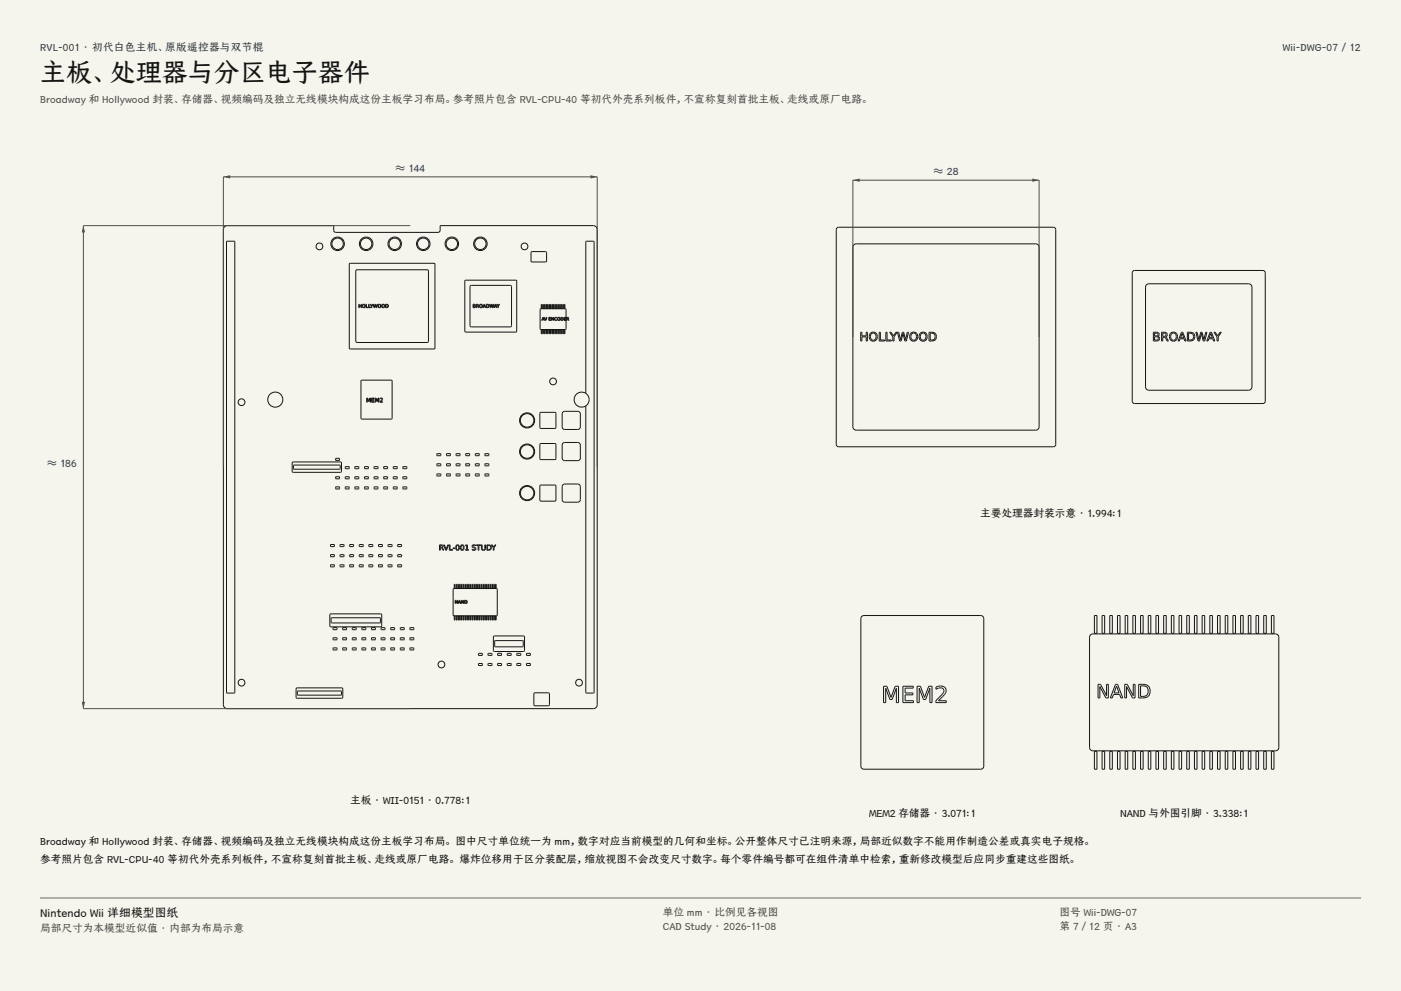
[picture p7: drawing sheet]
<svg xmlns="http://www.w3.org/2000/svg" width="420mm" height="297mm" viewBox="0 0 420 297" stroke-linecap="round" stroke-linejoin="round" font-family="sans-serif">
<g fill="#f5f4ed">
<path d="M0 0h420v297h-420z"/>
<path d="M12 12h396v275h-396z"/>
</g>
<g fill="none" stroke="#141413" stroke-width=".3">
<path d="M67.2 68.1l.9-.5h31.9l.1 1.7 .6 .3h30.6l.6-.3 .1-1.7h45.9l.9 .5 .2 .7v142.4l-.4 1-.7 .2h-109.8l-.9-.5-.2-.7v-142.4zM67.9 72.3l2.5 .1v135.2l-.2 .1-2.3-.1zM104.7 79l25.6-.1 .1 25.6-25.6 .1zM159.2 75.6l4.5-.2 .1 3-4.5 .1zM106.8 80.9h21.3l.3 .1v21.3l-.1 .3h-21.3l-.3-.2v-21.2zM107.6 91.2l.1 .4h.5l.2-.4v1l-.2-.5h-.5l-.1 .5zM109.7 91.2l.2 .9 .5 .1h-.7zM110.5 91.2l.2 .9 .5 .1h-.7zM111.8 91.2l-.5 1v-.5l-.3-.5 .4 .4 .3-.4h.3l.2 .9 .2-.9 .4 .9 .4-.9-.3 1h-.2l-.2-.9-.2 .9h-.2l-.2-1M115.6 91.2a.58 .58 0 0 1 .8 .5 .58 .58 0 0 1-.8 .5zM115.7 91.3a.43 .43 0 0 1 .6 .4 .43 .43 0 0 1-.6 .4zM139.4 84.1l15.4-.1 .1 15.4-15.4 .1z"/>
<path d="M141.1 85.6l11.9-.1 .3 .2 .1 11.9-.2 .3-11.9 .1-.3-.2-.1-11.9zM141.8 91.2h.4a.25 .25 0 0 1 .3 .1 .25 .25 0 0 1-.2 .4 .29 .29 0 0 1 .2 .3 .29 .29 0 0 1-.3 .2h-.4zM142 91.7l.3 .1v.3h-.3zM142 91.3l.3 .2-.3 .1zM142.8 91.2h.3a.29 .29 0 0 1 .3 .2 .29 .29 0 0 1-.1 .3l.3 .5-.5-.4-.3 .4zM142.9 91.3h.3v.3l-.3 .1zM145.1 91.2l.5 1-.2-.2h-.4l-.3 .2zM145.2 91.3l.2 .5h-.4zM145.8 91.2a.58 .58 0 0 1 .9 .5 .58 .58 0 0 1-.9 .5zM145.9 91.3a.43 .43 0 0 1 .6 .4 .43 .43 0 0 1-.6 .4zM146.8 91.2l.3 .9 .3-.9 .3 .9 .4-.9-.3 1h-.1l-.3-.9-.2 .9h-.2zM148.5 91.2l.5 1-.2-.2h-.5l-.2 .2z"/>
<path d="M148.5 91.3l.2 .5h-.4zM148.9 91.2l.4 .4 .5-.4-.4 .5v.5zM162 92.6h7.6v6.1h-7.6zM162.3 91.2h.1v1.3h-.1zM162.3 98.8v1.2h.1v-1.2M162.7 91.2h.2v1.3h-.2zM162.7 98.8v1.2h.2v-1.2M162.7 95.1l.5 .9-.2-.2-.6 .2zM162.8 95.2l.2 .5h-.4zM163.2 95.1l.4 .8 .4-.8-.3 .9zM163.2 91.2h.2v1.3h-.2zM163.2 98.8v1.2h.2v-1.2"/>
<path d="M163.6 91.2h.2v1.3h-.2zM163.6 98.8v1.2h.2v-1.2M164.1 91.2h.2v1.3h-.2zM164.1 98.8v1.2h.2v-1.2M164.5 95.1h.6l-.4 .1v.3h.4l-.4 .1v.3l.4 .1h-.6zM164.6 91.2h.1v1.3h-.1zM164.6 98.8v1.2h.1v-1.2M165 91.2h.2v1.3h-.2zM165 98.8v1.2h.2v-1.2M165.3 95.1l.6 .8 .1-.8v.9l-.6-.7-.1 .7zM165.5 91.2h.2v1.3h-.2zM165.5 98.8v1.2h.2v-1.2"/>
<path d="M165.9 91.2h.2v1.3h-.2zM165.9 98.8v1.2h.2v-1.2M166.3 95.2l.4-.1 .2 .2a.36 .36 0 0 0-.5 0 .36 .36 0 0 0 0 .5 .36 .36 0 0 0 .5 0 .45 .45 0 0 1-.7 .1 .45 .45 0 0 1 .1-.7zM166.4 91.2h.2v1.3h-.2zM166.4 98.8v1.2h.2v-1.2M166.9 91.2h.1v1.3h-.1zM166.9 98.8v1.2h.1v-1.2M167.3 91.2h.2v1.3h-.2zM167.3 98.8v1.2h.2v-1.2M167.8 91.2h.2v1.3h-.2zM167.8 98.8v1.2h.2v-1.2M168.1 95.1a.52 .52 0 0 1 .8 .5 .52 .52 0 0 1-.8 .4z"/>
<path d="M168.3 95.2a.38 .38 0 0 1 .5 .4 .38 .38 0 0 1-.5 .3zM168.3 91.2h.1v1.3h-.1zM168.3 98.8v1.2h.1v-1.2M168.7 91.2h.2v1.3h-.2zM168.7 98.8v1.2h.2v-1.2M169.2 91.2h.2v1.3h-.2zM169.2 98.8v1.2h.2v-1.2M169.7 95.6h-.5v.3h.5M169.7 95.1h-.6v.9h.6M169.7 95.2h-.5v.3h.5M169.9 95.1h.3a.26 .26 0 0 1 .3 .2 .26 .26 0 0 1-.2 .3l.3 .4-.5-.4-.2 .4zM170 95.2l.3 .1v.2h-.3z"/>
<path d="M108.3 114h9.2v11.5h-9.2zM109.9 119.3h.3l.3 .8 .3-.8h.3v1.2h-.2v-1l-.3 .8-.5-.8v1h-.2zM111.4 119.3h.8l-.6 .1v.4h.6l-.6 .2v.4l.6 .1h-.8zM112.5 119.3h.2l.4 .8 .3-.8h.2v1.2h-.1v-1l-.4 .8-.5-.8v1h-.1zM113.9 119.4a.5 .5 0 0 1 .8 .2 .5 .5 0 0 1-.5 .7l-.1 .1 .6 .1h-.8l.6-.9-.1-.2-.5 .1zM175.6 117.9a2.26 2.26 0 0 0-3.5 1.9 2.26 2.26 0 0 0 3.5 1.8M175.6 117.9a2.26 2.26 0 0 1 0 3.7M175.6 117.9v-45.5l2.3-.1 .2 .1v135.2l-.2 .1-2.3-.1v-86M87.6 138.6l.3-.2h14.2l.3 .4v2.4l-.3 .4h-14.2l-.3-.4zM88 139.4h13.8l.2 1.1-.2 .1h-13.7zM100.6 137.4h1.2v.6h-1.2zM103.5 139.9h1.1v.5h-1.1z"/>
<path d="M106.4 139.9h1.1v.5h-1.1zM109.3 139.9h1.1v.5h-1.1zM112.2 139.9h1.1v.5h-1.1zM115 139.9h1.2v.5h-1.2zM117.9 139.9h1.1v.5h-1.1zM120.8 139.9h1.1v.5h-1.1zM131 139h1.1v.6h-1.1zM131 136h1.1v.6h-1.1zM133.9 139h1.1v.6h-1.1zM133.9 136h1.1v.6h-1.1zM136.8 139h1.1v.6h-1.1zM136.8 136h1.1v.6h-1.1z"/>
<path d="M139.6 139h1.2v.6h-1.2zM139.6 136h1.2v.6h-1.2zM142.5 139h1.1v.6h-1.1zM142.5 136h1.1v.6h-1.1zM145.4 139h1.1v.6h-1.1zM145.4 136h1.1v.6h-1.1zM162 123.6l4.6 .1-.1 4.7-4.6-.2zM162 133l4.6 .1-.1 4.6-4.6-.1zM168.8 123.5l.5-.2h3.9a.78 .78 0 0 1 .8 .7v3.9a.78 .78 0 0 1-.8 .8h-3.9a.78 .78 0 0 1-.8-.8v-3.9zM168.8 132.8l.5-.2h3.9a.78 .78 0 0 1 .8 .8v3.9a.78 .78 0 0 1-.8 .8h-3.9a.78 .78 0 0 1-.8-.8v-3.9zM100.6 145.9h1.2v.6h-1.2zM100.6 142.9h1.2v.6h-1.2z"/>
<path d="M103.5 145.9h1.1v.6h-1.1zM103.5 142.9h1.1v.6h-1.1zM106.4 145.9h1.1v.6h-1.1zM106.4 142.9h1.1v.6h-1.1zM109.3 145.9h1.1v.6h-1.1zM109.3 142.9h1.1v.6h-1.1zM112.2 145.9h1.1v.6h-1.1zM112.2 142.9h1.1v.6h-1.1zM115 145.9h1.2v.6h-1.2zM115 142.9h1.2v.6h-1.2zM117.9 145.9h1.1v.6h-1.1zM117.9 142.9h1.1v.6h-1.1z"/>
<path d="M120.8 145.9h1.1v.6h-1.1zM120.8 142.9h1.1v.6h-1.1zM131 142h1.1v.6h-1.1zM133.9 142h1.1v.6h-1.1zM136.8 142h1.1v.6h-1.1zM139.6 142h1.2v.6h-1.2zM142.5 142h1.1v.6h-1.1zM145.4 142h1.1v.6h-1.1zM162 145.4l4.6 .1-.1 4.7-4.6-.2zM168.8 145.3l.5-.2h3.9a.78 .78 0 0 1 .8 .7v3.9a.78 .78 0 0 1-.8 .8h-3.9a.78 .78 0 0 1-.8-.8v-3.9zM99.1 169.3h1.1v.6h-1.1zM99.1 166.3h1.1v.5h-1.1z"/>
<path d="M99.1 163.2h1.1v.6h-1.1zM102 169.3h1.1v.6h-1.1zM102 166.3h1.1v.5h-1.1zM102 163.2h1.1v.6h-1.1zM104.8 169.3h1.2v.6h-1.2zM104.8 166.3h1.2v.5h-1.2zM104.8 163.2h1.2v.6h-1.2zM107.7 169.3h1.2v.6h-1.2zM107.7 166.3h1.2v.5h-1.2zM107.7 163.2h1.2v.6h-1.2zM110.6 169.3h1.1v.6h-1.1zM110.6 166.3h1.1v.5h-1.1z"/>
<path d="M110.6 163.2h1.1v.6h-1.1zM113.5 169.3h1.1v.6h-1.1zM113.5 166.3h1.1v.5h-1.1zM113.5 163.2h1.1v.6h-1.1zM116.4 169.3h1.1v.6h-1.1zM116.4 166.3h1.1v.5h-1.1zM116.4 163.2h1.1v.6h-1.1zM119.2 169.3h1.2v.6h-1.2zM119.2 166.3h1.2v.5h-1.2zM119.2 163.2h1.2v.6h-1.2zM131.8 163.3h.5a.45 .45 0 0 1 .5 .3 .45 .45 0 0 1-.3 .6l.5 .7h-.2l-.6-.7h-.2v.7h-.2zM132 163.5h.3a.29 .29 0 0 1 .3 .3 .29 .29 0 0 1-.3 .2h-.3z"/>
<path d="M133 163.3h.2l.5 1.4 .5-1.4h.3l-.6 1.6h-.3zM134.7 163.3h.2v1.4h.8v.2h-1zM135.8 164.2h.6v.2h-.6zM135.9 176.5h13.1v8h-13.1zM136.2 176.3v-1.2h.2v1.2M136.4 179.9l.6 .8 .2-.8v1l-.6-.8-.2 .8zM136.7 176.3v-1.2h.2v1.2M136.9 163.4a.75 .75 0 0 1 .8 .7 .75 .75 0 0 1-.8 .7 1.21 1.21 0 0 1 0-1.4zM137 163.5a.64 .64 0 0 1 .5 .6 .64 .64 0 0 1-.5 .6l-.2-.6zM137.3 176.3v-1.2h.1v1.2M137.7 179.9l.5 1-.3-.3h-.4l-.2 .3zM137.8 176.3v-1.2h.2v1.2"/>
<path d="M138.3 163.4a.75 .75 0 0 1 .8 .7 .75 .75 0 0 1-.8 .7 1.21 1.21 0 0 1 0-1.4zM138.3 179.9l.6 .8 .1-.8v1l-.6-.8-.1 .8zM138.3 176.3v-1.2h.2v1.2M138.4 163.5a.64 .64 0 0 1 .5 .6 .64 .64 0 0 1-.5 .6l-.2-.6zM138.9 176.3v-1.2h.1v1.2M139.3 179.9a.54 .54 0 0 1 .8 .5 .54 .54 0 0 1-.8 .5zM139.4 176.3v-1.2h.2v1.2M139.5 163.4l.6-.1v1.4h.4v.2h-1v-.2h.4v-1.2l-.4 .1zM139.9 176.3v-1.2h.2v1.2M140.5 176.3v-1.2h.2v1.2M141 176.3v-1.2h.2v1.2M141.6 176.3v-1.2h.1v1.2"/>
<path d="M141.7 163.4l.6-.1 .3 .1-.2 .1a.34 .34 0 0 0-.5-.1 .34 .34 0 0 0 0 .5 .58 .58 0 0 1 .7 .7 .58 .58 0 0 1-.9 .3v-.2a.36 .36 0 0 0 .6 .1 .36 .36 0 0 0-.2-.6l-.5-.3zM142.1 176.3v-1.2h.2v1.2M142.6 176.3v-1.2h.2v1.2M142.8 163.3h1.3v.2h-.5v1.4h-.3v-1.4h-.5zM143.2 176.3v-1.2h.2v1.2M143.7 176.3v-1.2h.2v1.2M144.3 176.3v-1.2h.1v1.2M144.3 163.3h.2v1a.41 .41 0 0 0 .4 .5 .41 .41 0 0 0 .4-.5v-1h.3v1a.62 .62 0 0 1-.7 .6 .62 .62 0 0 1-.6-.6zM144.8 176.3v-1.2h.2v1.2M145.3 176.3v-1.2h.2v1.2M145.9 176.3v-1.2h.1v1.2M146 163.3a.92 .92 0 0 1 1.3 .8 .92 .92 0 0 1-1.3 .8z"/>
<path d="M146.2 163.5a.67 .67 0 0 1 .9 .6 .67 .67 0 0 1-.9 .6zM146.4 176.3v-1.2h.2v1.2M146.9 176.3v-1.2h.2v1.2M147.3 163.3h.3l.4 .7 .4-.7h.3l-.6 .8v.8h-.2v-.8zM147.5 176.3v-1.2h.2v1.2M148 176.3v-1.2h.2v1.2M148.6 176.3v-1.2h.1v1.2M99 184h15.1l.3 .3v3.3l-.3 .3h-14.9l-.3-.3zM99.3 185.2l14.6-.1 .1 1.4-.1 .2h-14.5zM99.9 194.2h1.1v.6h-1.1zM99.9 191.2h1.1v.5h-1.1zM99.9 188.1h1.1v.6h-1.1z"/>
<path d="M102.7 194.2h1.2v.6h-1.2zM102.7 191.2h1.2v.5h-1.2zM102.7 188.1h1.2v.6h-1.2zM105.6 194.2h1.2v.6h-1.2zM105.6 191.2h1.2v.5h-1.2zM105.6 188.1h1.2v.6h-1.2zM108.5 194.2h1.1v.6h-1.1zM108.5 191.2h1.1v.5h-1.1zM108.5 188.1h1.1v.6h-1.1zM111.4 194.2h1.1v.6h-1.1zM111.4 191.2h1.1v.5h-1.1zM111.4 188.1h1.1v.6h-1.1z"/>
<path d="M114.3 194.2h1.1v.6h-1.1zM114.3 191.2h1.1v.5h-1.1zM114.3 188.1h1.1v.6h-1.1zM117.1 194.2h1.2v.6h-1.2zM117.1 191.2h1.2v.5h-1.2zM117.1 188.1h1.2v.6h-1.2zM120 194.2h1.1v.6h-1.1zM120 191.2h1.1v.5h-1.1zM120 188.1h1.1v.6h-1.1zM122.9 194.2h1.1v.6h-1.1zM122.9 191.2h1.1v.5h-1.1zM122.9 188.1h1.1v.6h-1.1z"/>
<path d="M136.2 184.6v1.2h.2v-1.2M136.7 184.6v1.2h.2v-1.2M137.3 184.6v1.2h.1v-1.2M137.7 180l.2 .5h-.3zM137.8 184.6v1.2h.2v-1.2M138.3 184.6v1.2h.2v-1.2M138.9 184.6v1.2h.1v-1.2M139.4 180a.39 .39 0 0 1 .5 .4 .39 .39 0 0 1-.5 .4zM139.4 184.6v1.2h.2v-1.2M139.9 184.6v1.2h.2v-1.2M140.5 184.6v1.2h.2v-1.2M141 184.6v1.2h.2v-1.2"/>
<path d="M141.6 184.6v1.2h.1v-1.2M142.1 184.6v1.2h.2v-1.2M142.6 184.6v1.2h.2v-1.2M143.2 184.6v1.2h.2v-1.2M143.5 198.9h1.1v.5h-1.1zM143.5 195.8h1.1v.6h-1.1zM143.7 184.6v1.2h.2v-1.2M144.3 184.6v1.2h.1v-1.2M144.8 184.6v1.2h.2v-1.2M145.3 184.6v1.2h.2v-1.2M145.9 184.6v1.2h.1v-1.2M146.3 198.9h1.2v.5h-1.2z"/>
<path d="M146.3 195.8h1.2v.6h-1.2zM146.4 184.6v1.2h.2v-1.2M146.9 184.6v1.2h.2v-1.2M147.5 184.6v1.2h.2v-1.2M148 184.6v1.2h.2v-1.2M148.1 190.6h9l.1 4.5-.3 .2-8.8-.1-.2-.3zM148.3 192h8.4l.2 1.7-.2 .2h-8.3zM148.6 184.6v1.2h.1v-1.2M149.2 198.9h1.1v.5h-1.1zM149.2 195.8h1.1v.6h-1.1zM152.1 198.9h1.1v.5h-1.1zM152.1 195.8h1.1v.6h-1.1z"/>
<path d="M155 198.9h1.1v.5h-1.1zM155 195.8h1.1v.6h-1.1zM157.9 198.9h1.1v.5h-1.1zM157.9 195.8h1.1v.6h-1.1zM88.8 206.3l.3-.1h13.4l.3 .3v2.5l-.3 .3h-13.4l-.3-.3zM89.2 207.1h13l.2 1.1-.2 .1h-12.9zM160.1 207.8l4.5-.1 .1 3.7-4.5 .1z"/>
<circle cx="95.8" cy="73.8" r="1.02"/>
<circle cx="101.2" cy="73.1" r="2.03"/>
<circle cx="101.2" cy="73.1" r="1.72"/>
<circle cx="109.8" cy="73.1" r="2.03"/>
<circle cx="109.8" cy="73.1" r="1.72"/>
<circle cx="118.3" cy="73.1" r="2.03"/>
<circle cx="118.3" cy="73.1" r="1.72"/>
<circle cx="126.9" cy="73.1" r="2.03"/>
<circle cx="126.9" cy="73.1" r="1.72"/>
<circle cx="135.4" cy="73.1" r="2.03"/>
<circle cx="135.4" cy="73.1" r="1.72"/>
<circle cx="144" cy="73.1" r="2.03"/>
<circle cx="144" cy="73.1" r="1.72"/>
<circle cx="157.2" cy="73.8" r="1.02"/>
<circle cx="109" cy="91.7" r=".52"/>
<circle cx="109.1" cy="91.7" r=".39"/>
<circle cx="113.8" cy="91.7" r=".52"/>
<circle cx="113.8" cy="91.7" r=".39"/>
<circle cx="114.9" cy="91.7" r=".52"/>
<circle cx="114.9" cy="91.7" r=".39"/>
<circle cx="144.2" cy="91.7" r=".52"/>
<circle cx="144.2" cy="91.7" r=".39"/>
<circle cx="167.5" cy="95.6" r=".46"/>
<circle cx="167.5" cy="95.5" r=".35"/>
<circle cx="82.5" cy="119.8" r="2.26"/>
<circle cx="165.8" cy="114.3" r="1.02"/>
<circle cx="72.4" cy="120.5" r="1.02"/>
<circle cx="158" cy="135.3" r="2.26"/>
<circle cx="158" cy="126" r="2.26"/>
<circle cx="158" cy="135.3" r="2.03"/>
<circle cx="158" cy="126" r="2.03"/>
<circle cx="158" cy="147.8" r="2.26"/>
<circle cx="158" cy="147.8" r="2.03"/>
<circle cx="132.3" cy="199.2" r="1.02"/>
<circle cx="72.4" cy="204.6" r="1.02"/>
<circle cx="173.6" cy="204.6" r="1.02"/>
</g>
<path d="M67 140v-87h112v87" fill="none" stroke="#504e49" stroke-width=".3"/>
<g fill="#504e49">
<path d="M67 53l2-.5v1z"/>
<path d="M177 52.5l2 .5-2 .5z"/>
</g>
<path d="M123 67.6h-98v144.8h98" fill="none" stroke="#504e49" stroke-width=".3"/>
<g fill="#504e49">
<path d="M25 67.6l.5 2.1h-1z"/>
<path d="M24.5 210.3h1l-.5 2.1z"/>
</g>
<g fill="none" stroke="#141413" stroke-width=".3">
<path d="M250.9 68.3l.5-.2h64.4l.5 .2 .2 .5v64.4l-.2 .5-.5 .2h-64.4l-.5-.2-.2-.5v-64.4zM256 73.4l.7-.3h53.8a1 1 0 0 1 1 1v53.8a1 1 0 0 1-1 1h-53.8a1 1 0 0 1-1-1v-53.8zM258 99.6h.4v1.1h1.3v-1.1h.3v2.6h-.3v-1.2h-1.3v1.2h-.4zM263.6 99.6h.3v2.3h1.3v.3h-1.6zM265.6 99.6h.3v2.3h1.3v.3h-1.6zM266.7 99.6h.4l.7 1.1 .8-1.1h.3l-.9 1.3v1.3h-.3v-1.3zM269 99.6h.4l.6 2.2 .5-2.2h.4l.6 2.2 .5-2.2h.4l-.7 2.6h-.4l-.6-2.3-.5 2.3h-.5zM278.5 99.6h.7a1.32 1.32 0 0 1 1.5 1.3 1.32 1.32 0 0 1-1.5 1.3h-.7zM278.9 99.9a1.09 1.09 0 0 1 1.4 1 1.09 1.09 0 0 1-1.4 1zM339.6 81.3l.5-.2h38.5l.5 .2 .2 .5v38.4l-.2 .5-.5 .2h-38.5l-.5-.2-.2-.5v-38.4zM343.7 85.3l.7-.3h29.9a1 1 0 0 1 1 1v30a1 1 0 0 1-1 1h-29.9a1 1 0 0 1-1-1v-30zM345.8 99.6h.9a.63 .63 0 0 1 .8 .4 .63 .63 0 0 1-.4 .8 .73 .73 0 0 1 .5 .9 .73 .73 0 0 1-.9 .5h-.9z"/>
<path d="M346.1 99.9h.5a.41 .41 0 0 1 .6 .4 .41 .41 0 0 1-.6 .4h-.5zM348.2 99.6h.8a.73 .73 0 0 1 .9 .5 .73 .73 0 0 1-.4 .9l.8 1.2h-.4l-.5-.9-.4-.2h-.4v1.1h-.4zM348.6 99.9h.4a.47 .47 0 0 1 .5 .4 .47 .47 0 0 1-.5 .5h-.4zM354.2 99.6h.4l1 2.6h-.4l-.2-.7h-1.2l-.2 .7h-.4zM354.4 99.9l.5 1.3h-1zM356 99.6h.7a1.32 1.32 0 0 1 1.5 1.3 1.32 1.32 0 0 1-1.5 1.3h-.7zM356.3 99.9a1.09 1.09 0 0 1 1.5 1 1.09 1.09 0 0 1-1.5 1zM358.5 99.6h.4l.5 2.2 .6-2.2h.4l.5 2.2 .6-2.2h.3l-.6 2.6h-.5l-.5-2.3-.6 2.3h-.4zM362.8 99.6h.4l1 2.6h-.4l-.2-.7h-1.2l-.3 .7h-.3zM363 99.9l.5 1.3h-1zM363.9 99.6h.4l.7 1.1 .7-1.1h.4l-.9 1.3v1.3h-.4v-1.3zM261.2 100.1a1.02 1.02 0 0 1 1.5 .5 1.02 1.02 0 0 1-.9 1.4 1.12 1.12 0 0 1-.6-1.9z"/>
<path d="M273.3 100.1a1.02 1.02 0 0 1 1.5 .5 1.02 1.02 0 0 1-.9 1.4 1.12 1.12 0 0 1-.6-1.9zM276.1 100.1a1.02 1.02 0 0 1 1.5 .5 1.02 1.02 0 0 1-.9 1.4 1.12 1.12 0 0 1-.6-1.9zM346.1 100.9h.6a.49 .49 0 0 1 .5 .5 .49 .49 0 0 1-.5 .5h-.6zM351.2 100.1a1.02 1.02 0 0 1 1.5 .5 1.02 1.02 0 0 1-.9 1.4 1.12 1.12 0 0 1-.6-1.9z"/>
<circle cx="261.8" cy="100.8" r="1.31"/>
<circle cx="273.9" cy="100.8" r="1.31"/>
<circle cx="276.7" cy="100.8" r="1.31"/>
<circle cx="351.8" cy="100.8" r="1.31"/>
</g>
<path d="M255.7 101v-47h55.8v47" fill="none" stroke="#504e49" stroke-width=".3"/>
<g fill="#504e49">
<path d="M255.7 54l2-.5v1z"/>
<path d="M309.5 53.5l2 .5-2 .5z"/>
</g>
<g fill="none" stroke="#141413" stroke-width=".3">
<path d="M258.3 184.7l.7-.2h35a.92 .92 0 0 1 .9 .9v44.2a.92 .92 0 0 1-.9 .9h-35a.92 .92 0 0 1-.9-.9v-44.2zM326.9 190.3l.7-.3h54.8a1 1 0 0 1 1 1v33a1 1 0 0 1-1 1h-54.8a1 1 0 0 1-1-1v-33zM328.1 184.5h.7v5.3h-.7zM330.4 184.5h.8v5.3h-.8zM332.7 184.5h.8v5.3h-.8zM335 184.5h.8v5.3h-.8zM337.3 184.5h.8v5.3h-.8zM339.6 184.5h.8v5.3h-.8zM341.9 184.5h.8v5.3h-.8zM344.2 184.5h.8v5.3h-.8zM346.5 184.5h.8v5.3h-.8zM348.8 184.5h.8v5.3h-.8z"/>
<path d="M351.2 184.5h.7v5.3h-.7zM353.5 184.5h.7v5.3h-.7zM355.8 184.5h.7v5.3h-.7zM358.1 184.5h.7v5.3h-.7zM360.4 184.5h.8v5.3h-.8zM362.7 184.5h.8v5.3h-.8zM365 184.5h.8v5.3h-.8zM367.3 184.5h.8v5.3h-.8zM369.6 184.5h.8v5.3h-.8zM371.9 184.5h.8v5.3h-.8zM374.2 184.5h.8v5.3h-.8zM376.5 184.5h.8v5.3h-.8z"/>
<path d="M378.8 184.5h.8v5.3h-.8zM381.2 184.5h.7v5.3h-.7zM264.9 205.7h1l1.2 3.3 1.3-3.3h1v4.9h-.7v-4.3l-1.2 3.3h-.7l-1.3-3.3v4.3h-.6zM270.7 205.7h3.1v.5h-2.5v1.5h2.4v.5h-2.4v1.8h2.5v.6h-3.1zM274.9 205.7h1l1.3 3.3 1.2-3.3h1v4.9h-.6v-4.3l-1.3 3.3h-.7l-1.2-3.3v4.3h-.7zM280.6 205.9l.3-.1a1.68 1.68 0 0 1 1.9-.1 1.68 1.68 0 0 1 .7 1.9l-2.1 2.4h2.3v.6h-3.1v-.6l1.7-1.8a1.15 1.15 0 0 0 .5-1.6 1.15 1.15 0 0 0-1.7-.3l-.5 .3zM329.2 205.1h.7l1.8 3.4v-3.4h.6v4.1h-.8l-1.8-3.4v3.4h-.5zM334.4 205.1h.6l1.6 4.1h-.6l-.4-1.1h-1.8l-.4 1.1h-.5zM334.7 205.6l.8 2.1h-1.5zM337.2 205.1h.7l1.8 3.4v-3.4h.6v4.1h-.8l-1.8-3.4v3.4h-.5zM341.4 205.1h1.1a2.05 2.05 0 0 1 2.3 2 2.05 2.05 0 0 1-2.3 2.1h-1.1zM341.9 205.5a1.63 1.63 0 0 1 2.3 1.6 1.39 1.39 0 0 1-1.6 1.6h-.7z"/>
<path d="M328.1 225.2h.7v5.3h-.7zM330.4 225.2h.8v5.3h-.8zM332.7 225.2h.8v5.3h-.8zM335 225.2h.8v5.3h-.8zM337.3 225.2h.8v5.3h-.8zM339.6 225.2h.8v5.3h-.8zM341.9 225.2h.8v5.3h-.8zM344.2 225.2h.8v5.3h-.8zM346.5 225.2h.8v5.3h-.8zM348.8 225.2h.8v5.3h-.8zM351.2 225.2h.7v5.3h-.7zM353.5 225.2h.7v5.3h-.7z"/>
<path d="M355.8 225.2h.7v5.3h-.7zM358.1 225.2h.7v5.3h-.7zM360.4 225.2h.8v5.3h-.8zM362.7 225.2h.8v5.3h-.8zM365 225.2h.8v5.3h-.8zM367.3 225.2h.8v5.3h-.8zM369.6 225.2h.8v5.3h-.8zM371.9 225.2h.8v5.3h-.8zM374.2 225.2h.8v5.3h-.8zM376.5 225.2h.8v5.3h-.8zM378.8 225.2h.8v5.3h-.8zM381.2 225.2h.7v5.3h-.7z"/>
</g>
<path d="M12 269.3h396zM12 269h396v.3h-396z" fill-rule="evenodd" fill="#504e49"/>
<text font-size="7.8" fill="#141413" x="12" y="24.7">主板、处理器与分区电子器件</text>
<text font-size="3.5" fill="#141413" x="12" y="274.9">Nintendo Wii 详细模型图纸</text>
<g font-size="3.2" fill="#1b365d">
<text x="12" y="15.3">RVL-001 · 初代白色主机、原版遥控器与双节棍</text>
<text x="384.5" y="15.3">Wii-DWG-07 / 12</text>
<text x="118.5" y="51.4">≈ 144</text>
<text x="279.8" y="52.4">≈ 28</text>
<text x="14.2" y="140">≈ 186</text>
</g>
<g font-size="3.2" fill="#504e49">
<text x="12" y="30.9">Broadway 和 Hollywood 封装、存储器、视频编码及独立无线模块构成这份主板学习布局。参考照片包含 RVL-CPU-40 等初代外壳系列板件，不宣称复刻首批主板、走线或原厂电路。</text>
<text x="198.7" y="274.5">单位 mm · 比例见各视图</text>
<text x="317.6" y="274.5">图号 Wii-DWG-07</text>
<text x="12" y="279.3">局部尺寸为本模型近似值 · 内部为布局示意</text>
<text x="198.7" y="278.8">CAD Study · 2026-11-08</text>
<text x="317.6" y="278.8">第 7 / 12 页 · A3</text>
</g>
<g font-size="3.2" fill="#141413">
<text x="293.8" y="155">主要处理器封装示意 · 1.994:1</text>
<text x="105" y="241">主板 · WII-0151 · 0.778:1</text>
<text x="260.6" y="245">MEM2 存储器 · 3.071:1</text>
<text x="335.8" y="245">NAND 与外围引脚 · 3.338:1</text>
<text x="12" y="253.3">Broadway 和 Hollywood 封装、存储器、视频编码及独立无线模块构成这份主板学习布局。 图中尺寸单位统一为 mm，数字对应当前模型的几何和坐标。公开整体尺寸已注明来源，局部近似数字不能用作制造公差或真实电子规格。</text>
<text x="12" y="258.6">参考照片包含 RVL-CPU-40 等初代外壳系列板件，不宣称复刻首批主板、走线或原厂电路。 爆炸位移用于区分装配层，缩放视图不会改变尺寸数字。每个零件编号都可在组件清单中检索，重新修改模型后应同步重建这些图纸。</text>
</g>
</svg>
